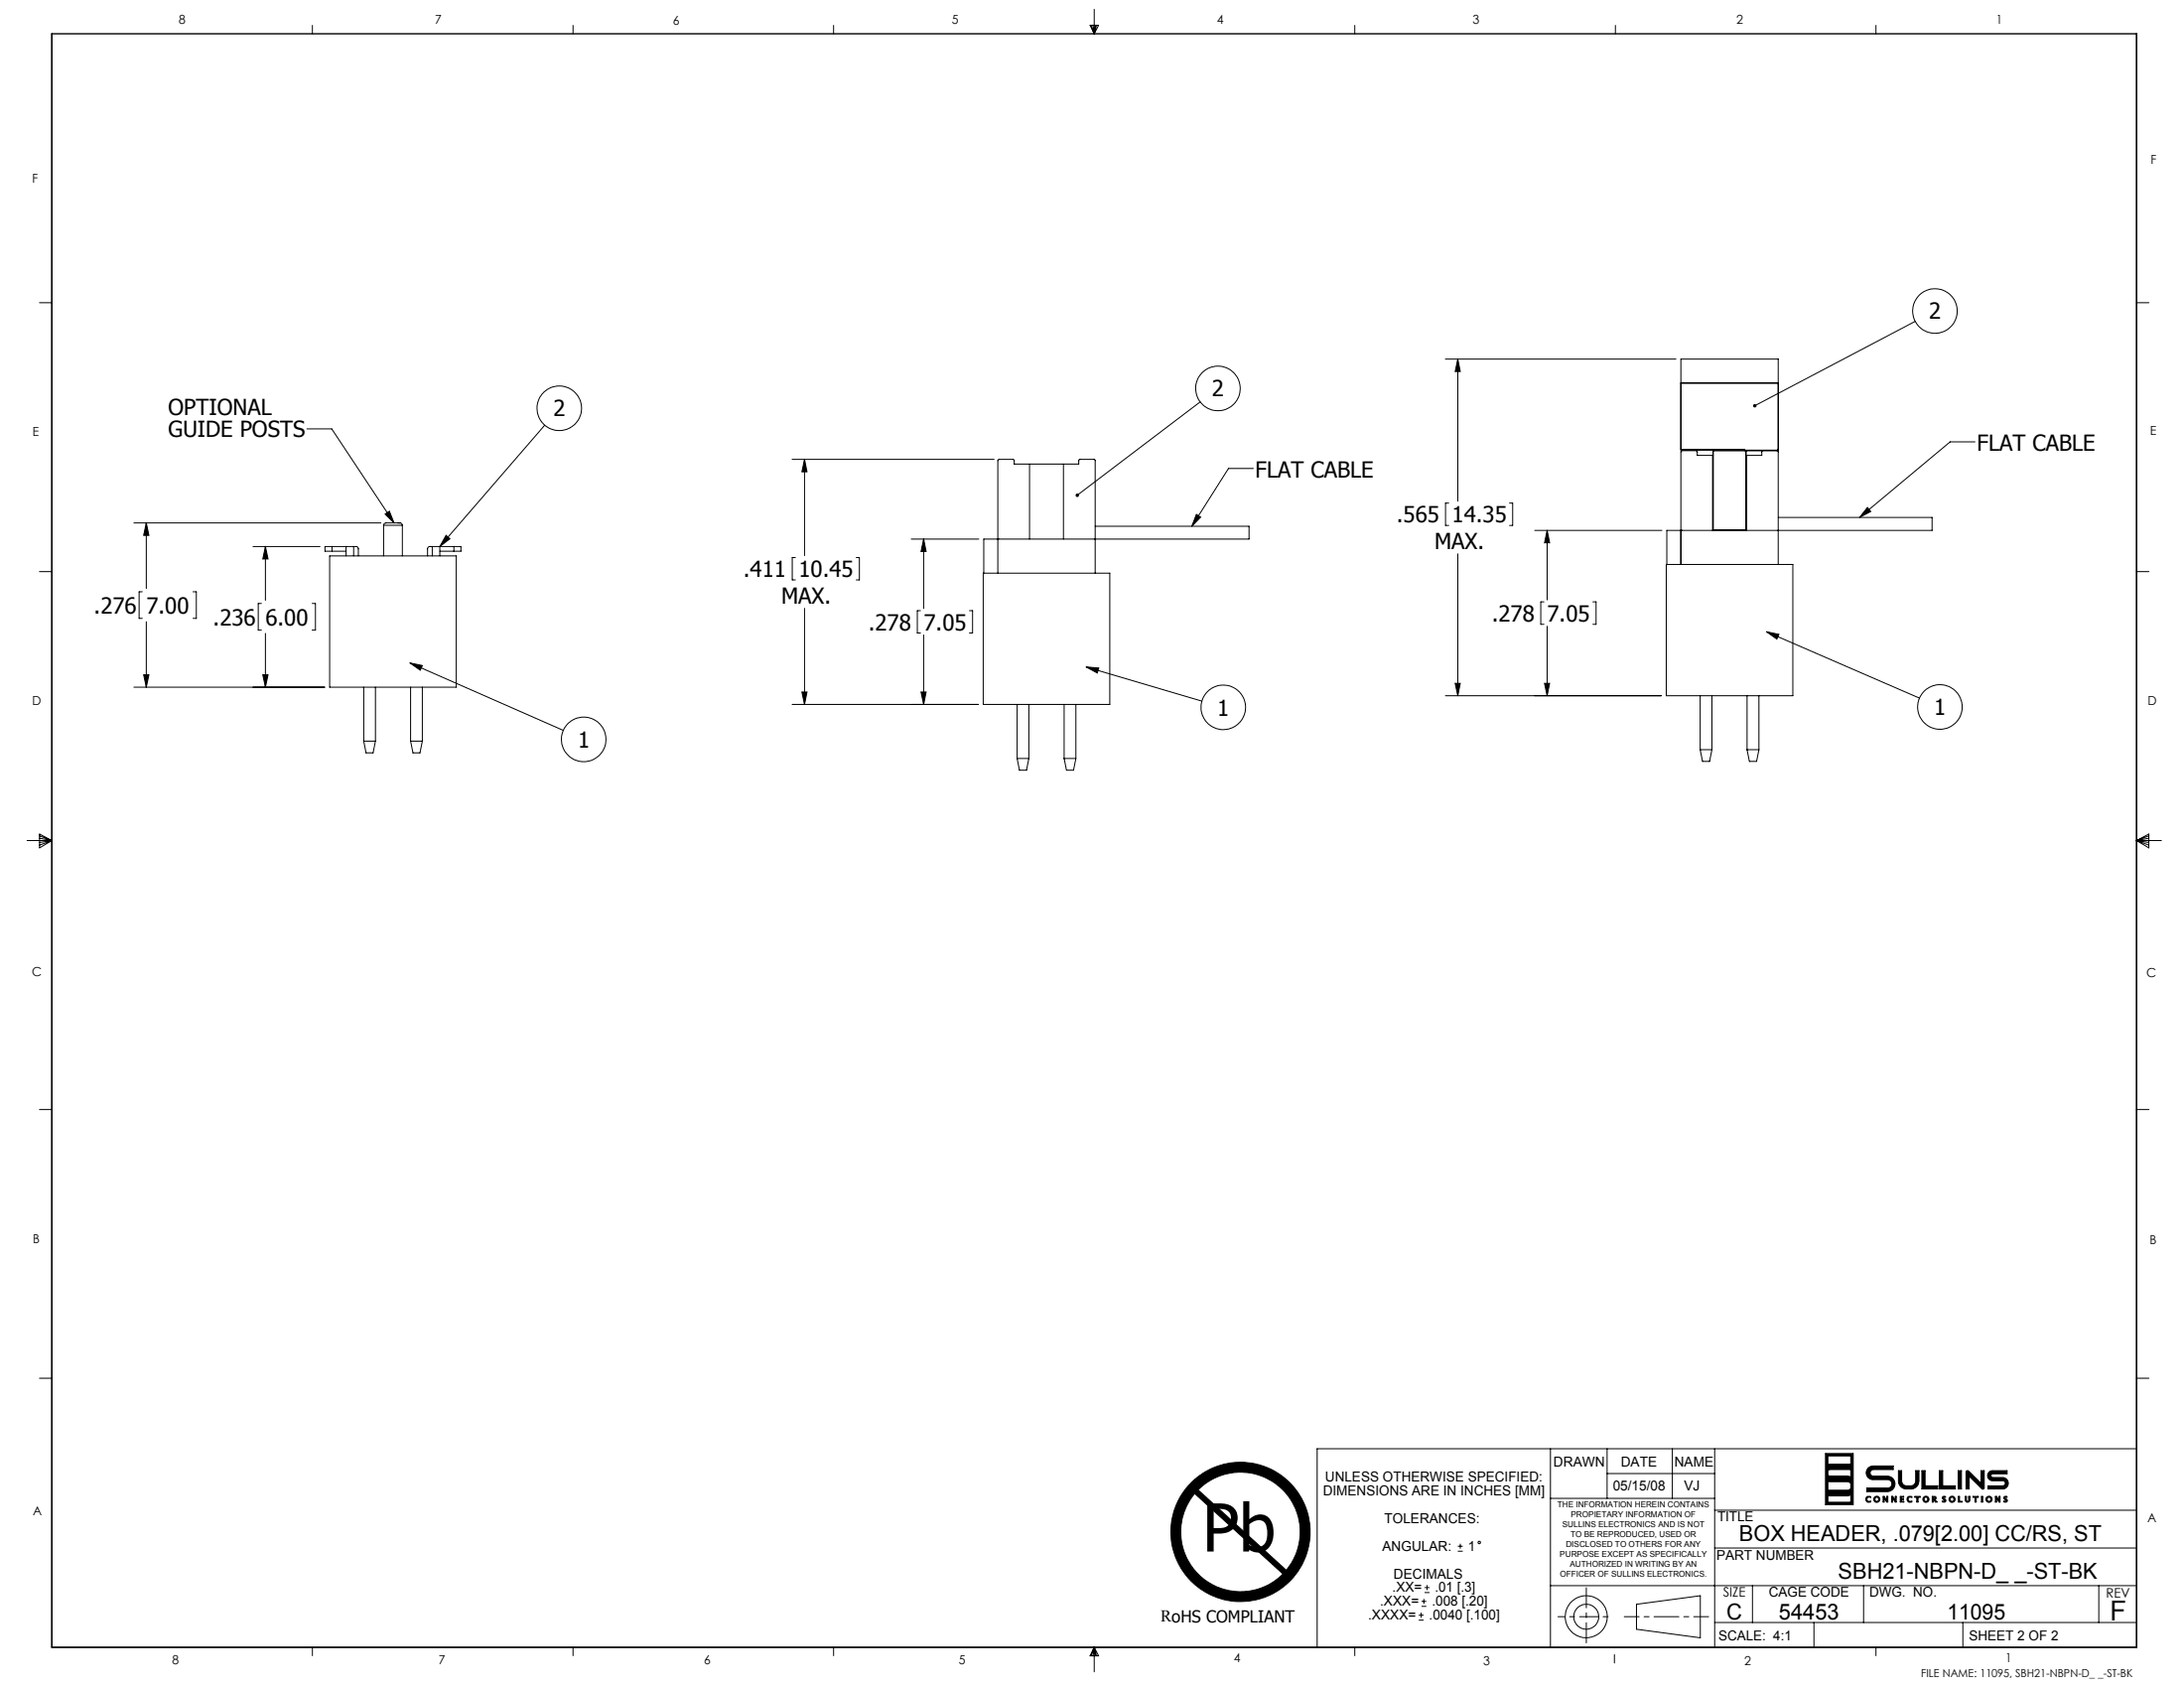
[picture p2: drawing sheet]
<svg xmlns="http://www.w3.org/2000/svg" width="559mm" height="432mm" viewBox="0 0 559 432" stroke-linecap="round" stroke-linejoin="round" font-family="sans-serif">
<g fill="none" stroke="#000" stroke-width=".25">
<path d="M13.3 8.6v412.8h533.4v-412.8M79.9 6.5v2.1M146.6 6.5v2.1M213.3 6.5v2.1M278.9 6.5h2.2l-1.1 2.1zM279.1 6.5l.9 2.1M279.6 6.5l.4 2.1M280 2.4v6.2M280.3 6.5l-.3 2.1M280.6 6.5l-.6 2.1M346.6 6.5v2.1M413.3 6.5v2.1"/>
<path d="M480 6.5v2.1M10.1 77.4h3.2M546.7 77.4h3.1M369.8 91.9h59M373 91.9l.6 3.1h-1.3zM373 91.9v36.3M430.1 97.9v-6h24.9v6M430.1 97.9v17.2h16.3M430.1 98.1h24.9M430.1 97.9h24.9M455 97.9v17.2h-8.3v20.6M490 82.2l-41 21.6"/>
<path d="M78.5 109.7h6.4l15.9 24.1M139.4 108.8l-26.9 31M202.7 117.5h51.7M205.8 117.5v24.6M205.8 117.5l.7 3.2h-1.3zM263.4 118.7v19.2M272.1 118.7v19.2M307.1 102.8l-31.5 23.9M320.7 119.8h-6.4l-9.4 14.8M430.1 115h16.3v.3h-8.1M438.2 116.5v19.2M438.3 116.5h-4v-1l-.2-.2h-3.9l-.1 .2v28.9"/>
<path d="M438.3 115.1v20.6M446.9 116.5v19.2M450.9 115.3l-.1 1.2h-4.1M454.7 115.3l.3 .2v28.9M455 115h-.2v.3h-8.1M505.3 113h-6.3l-23.2 19.4M34.3 133.8h63.2M37.4 133.8l.7 3.1h-1.3zM37.4 133.8v16.8M64.7 139.8h17.2M67.9 139.8l.7 3.2h-1.4zM67.9 139.8v13.8"/>
<path d="M84.9 139.8v1.2M88.5 139.8v2.4M90.5 139.8v2.4M98.1 134.4h4.8M98.1 134.4v7.8M98.5 131.5l1.1-.7 1.2 3zM101.8 133.8h.5h-3.6l-.4 .1-.2 .5M102.3 133.8l.5 .1 .1 .5M102.9 134.4v7.8M110.6 139.8v2.4M112.5 139.8v2.4M114.1 136.9l1 .9-2.6 2z"/>
<path d="M116.1 139.8v1.2M233.2 137.9h17.2M236.3 137.9l.7 3.2h-1.3zM236.3 137.9v17.8M255.3 137.9h.1M280.2 134.6h39.4v3.3h-67.9v8.7M306.1 131.6l1.1 .7-2.3 2.3zM370.7 128.7h-.8v5.7h.8M386.2 128.7h.8v5.7h-.8M392.7 135.7h32.5M395.9 135.7l.6 3.2h-1.3zM395.9 135.7v17.8"/>
<path d="M430.1 135.7h.1M438.3 135.6h8.4M455 132.4h39.3v3.3h-67.8v8.7M477.8 129.8l.8 1-2.8 1.6zM10.1 146.2h3.2M36.4 151.4h-.8v6.8h.8M37.4 159v16.8M49.4 151.4h.8v6.8h-.8M66.9 154.4h-.8v6.8h.8M79.9 154.4h.8v6.8h-.8M84.3 142.2h32.4v33.6h-32.4zM88.5 141h-5.4v-1.2h8.1l.5 .5v1.9"/>
<path d="M112.5 141h5.4v-1.2h-8l-.5 .5v1.9M203.5 142.6h-.8v5.7h.8M205.8 155.6v24.6M219.1 142.6h.8v5.7h-.8M235.5 156.2h-.8v5.7h.8M248 156.2h.8v5.7h-.8M251.6 146.6h32.4v33.6h-32.4zM255.3 146.6v-28.8l.3-.3h3.7l.2 .3v.9h16.5v-1l.3-.2h3.7l.2 .2v28.9M373 141.7v36.3M395 154h-.8v5.7h.8M407.6 154h.8v5.7h-.8M426.3 144.4h32.4v33.6h-32.4z"/>
<path d="M546.7 146.2h3.1M34.3 175.8h48.8M36.8 172.6h1.3l-.7 3.2zM67.2 172.6h1.4l-.7 3.2zM67.9 162v13.8M93.1 175.8v13.8M96.1 175.8v13.8M104.9 169.6l3.2 .7-.6 1.1zM104.9 169.6l39.2 17.2M105.1 175.8v13.8M108.1 175.8v13.8M205.2 177h1.3l-.7 3.2z"/>
<path d="M235.7 177h1.3l-.7 3.2zM236.3 162.4v17.8M277.9 170.6l3.2 .3-.4 1.3zM277.9 170.6l29.6 8.8M369.8 178h55.3M372.3 174.8h1.3l-.6 3.2zM395.2 174.8h1.3l-.6 3.2zM395.9 160.2v17.8M435 178v13.8M438 178v13.8M447 178v13.8M450 178v13.8"/>
<path d="M452 161.6l3.2 .7-.6 1.2zM452 161.6l39.1 17M93.1 189.6h3M93.1 189.6l.6 3h1.8l.6-3M105.1 189.6h3M105.1 189.6l.6 3h1.8l.6-3M202.7 180.2h47.6M260.2 194h3M260.2 180.2v13.8M260.2 194l.6 3h1.8l.6-3M263.2 180.2v13.8M272.3 194h3"/>
<path d="M272.3 194l.6 3h1.8l.6-3M272.3 180.2v13.8M275.3 180.2v13.8M435 191.8l.6 3h1.8l.6-3M435 191.8h3M447 191.8l.6 3h1.8l.6-3M447 191.8h3M6.9 215h6.4M10.1 213.4l3.2 1.6-3.2 1.9zM10.1 213.8l3.2 1.2M10.1 214.4l3.2 .6M13.3 215l-3.2 1.2"/>
<path d="M13.3 215l-3.2 .5M546.7 215h6.3M546.7 215l3.1 .5M546.7 215l3.1 1.2M546.7 215l3.1-1.6v3.5zM549.8 214.4l-3.1 .6M549.8 213.8l-3.1 1.2M10.1 283.8h3.2M546.7 283.8h3.1M10.1 352.6h3.2M546.7 352.6h3.1M396.7 370.6v50.8"/>
<path d="M411.2 376.9h27.5M411.2 370.6v12.7M427.9 370.6v12.7M438.7 370.6v50.8M467.1 371.8h7.1v13.1h-7.1zM467.7 372.4h5.8v2.1l-5.8 .1zM467.7 379l5.2 .1 .6 .4v1.3l-.6 .4h-5.2zM467.7 376.2l.5-.3h5.3v2l-.8-.3-4.7-.1-.3-.2zM478 375.5l1.2-.5h5.2v.9h-5a.85 .85 0 0 0-.9 .9 .85 .85 0 0 0 .9 .8h3.5a1.98 1.98 0 0 1 2 2 1.98 1.98 0 0 1-2 2h-5.3v-1h5.4a1.08 1.08 0 0 0 1.1-1 1.08 1.08 0 0 0-1.1-1.1h-3.8a1.75 1.75 0 0 1-1.6-1.1 1.75 1.75 0 0 1 .4-1.9zM485.7 376.2h.9v2.6l.2 .6a1.11 1.11 0 0 0 1.1 .7l1.4-.1 .7-.6 .1-.4v-2.8h.9v2.6a2.11 2.11 0 0 1-2.1 2.1h-1.1a2.05 2.05 0 0 1-2.1-2.1zM491.7 376.2h.8v3.9h3.3v.8h-4.1zM496.2 376.2h.9v3.9h3.2v.8h-4.1z"/>
<path d="M501 376.2h.9v4.7h-.9zM503.1 376.3h.6l3.2 3.1v-3.2h.8l-.1 4.7h-.5l-3.3-3.3v3.3h-.8zM509.1 376.4l.6-.2h3.8v.8h-3.7l-.4 .4v.3l.4 .3h2.6a1.46 1.46 0 0 1 1.5 1.4 1.46 1.46 0 0 1-1.5 1.5h-3.8v-.8h3.8a.65 .65 0 0 0 .7-.7 .65 .65 0 0 0-.7-.6h-2.6a1.29 1.29 0 0 1-1.2-.9 1.29 1.29 0 0 1 .5-1.5zM546.7 370.6h-209.7v50.8M305.7 382.1l22.6 20.5a15.3 15.3 0 0 1-21.2 .6 15.3 15.3 0 0 1-1.4-21.1zM306.5 381.1a15.3 15.3 0 0 1 21.2-.5 15.3 15.3 0 0 1 1.4 21.1zM373 396.8h1.3M373 395.5h1.3M373.6 394.9v1.3M396.7 383.3h42M438.7 396h108M438.7 386.3h108"/>
<path d="M467.7 382.7h5l.8-.3v1.9h-5.8zM477.6 382.9h1v.2l-.6-.1-.2 .1-.1 .4 .1 .4 .2 .2 .6-.1v.2l-.7 .1-.3-.3-.2-.5zM481.8 382.8h.3l.6 1v-1h.3v1.4h-.3l-.6-.9v.9h-.3zM484 382.8h.3l.6 1v-1h.3v1.4h-.3l-.6-.9v.9h-.3zM486.2 382.8h.9v.2h-.6v.4h.5v.2h-.5v.5h.6v.1h-.9zM488.1 382.9h1.1v.2l-.6-.1-.3 .1-.1 .4 .2 .4 .2 .2 .6-.1v.2l-.7 .1-.4-.3-.2-.5zM489.9 382.8h1.4v.2h-.6v1.2h-.3v-1.2h-.5zM494.4 382.8h.7l.2 .2 .1 .3-.3 .3 .5 .6h-.4l-.4-.6h-.1v.6h-.3zM494.7 383h.3l.1 .4-.4 .1zM497 383l.2-.2h.6v.2l-.6 .1 .6 .5-.1 .6h-.8v-.2h.7l-.6-.7zM501.1 382.8h.3v1.3h.6v.1h-.9zM502.8 382.8h.3v1a.28 .28 0 0 0 .3 .3 .28 .28 0 0 0 .3-.3v-1h.3v.9a.58 .58 0 0 1-.6 .6 .58 .58 0 0 1-.6-.6z"/>
<path d="M504.8 382.8h1.4v.2h-.6v1.2h-.3v-1.2h-.5zM507 382.8h.3v1.4h-.3zM510.5 382.8h.4l.6 1v-1h.2v1.4h-.2l-.7-.9v.9h-.3zM512.7 383l.2-.2h.6v.2l-.5 .1 .6 .5-.2 .6h-.7v-.2h.6l-.6-.7zM363 414.4h1.2M363 413.2h1.2M363.6 412.5v1.3M363.7 410.9h1.2M363.7 409.6h1.2M364.3 409v1.3M364.5 407.4h1.3M364.5 406.1h1.3"/>
<path d="M365.1 405.5v1.3M396.7 405.6h150M418.7 410.4l16.3-2.2v10.8l-16.3-2.2zM438.7 415h108M448.4 405.6v9.4M464.1 415v6.4M476.8 405.6v9.4M502.2 415v6.4M537 405.6v9.4M79.9 421.4v2.1M146.6 421.4v2.1M213.3 421.4v2.1"/>
<path d="M280 421.4v6.3M280 421.4l1.1 2.2h-2.2zM280 421.4l.6 2.2M280 421.4l-.9 2.2M280 421.4l-.4 2.2M280 421.4l.3 2.2M346.6 421.4v2.1M413.1 423.3v2.1M480 421.4v2.1"/>
<circle cx="495.1" cy="79.6" r="5.7"/>
<circle cx="311.6" cy="99.4" r="5.7"/>
<circle cx="143.1" cy="104.4" r="5.7"/>
<circle cx="149.4" cy="189.1" r="5.7"/>
<circle cx="313" cy="181" r="5.7"/>
<circle cx="496.4" cy="180.8" r="5.7"/>
<circle cx="317.4" cy="391.9" r="17.8"/>
<circle cx="378.5" cy="394.6" r=".33"/>
<circle cx="480.2" cy="383.5" r=".51"/>
<circle cx="480.2" cy="383.6" r=".78"/>
<circle cx="492.7" cy="383.5" r=".51"/>
<circle cx="492.8" cy="383.5" r=".79"/>
<circle cx="499.4" cy="383.5" r=".51"/>
<circle cx="499.5" cy="383.5" r=".79"/>
<circle cx="508.9" cy="383.5" r=".51"/>
<circle cx="508.9" cy="383.5" r=".79"/>
<circle cx="405.8" cy="413.6" r="5.4"/>
<circle cx="405.9" cy="413.6" r="3.2"/>
</g>
<path d="M405.9 413.6h6.6" fill="none" stroke="#000" stroke-width=".25" stroke-dasharray="6.3 1.3 1.3 1.3" stroke-dashoffset="3.3"/>
<path d="M405.9 413.6h-7.3" fill="none" stroke="#000" stroke-width=".25" stroke-dasharray="6.3 1.3 1.3 1.3" stroke-dashoffset="4.6"/>
<path d="M405.9 406.1v14.2" fill="none" stroke="#000" stroke-width=".25" stroke-dasharray="6.3 1.3 1.3 1.3" stroke-dashoffset="1.2"/>
<path d="M415.6 413.6h21.6" fill="none" stroke="#000" stroke-width=".25" stroke-dasharray="6.3 1.3 1.3 1.3" stroke-dashoffset="2.5"/>
<path d="M13.3 8.6h533.4v412.8h-533.4z" fill="none" stroke="#000" stroke-width=".35"/>
<g fill="#000">
<path d="M467.7 379l5.2 .1 .6 .4v1.3l-.6 .4h-5.2zM467.7 376.2l.5-.3h5.3v2l-.8-.3-4.7-.1-.3-.2zM467.1 371.8v13.1h7.1v-13.1zM467.7 372.4h5.8v2.1l-5.8 .1zM467.7 382.7h5.1l.7-.3v1.9h-5.8zM501 376.2v4.7h.9v-4.7zM478 375.5l1.2-.5h5.2v.9h-5.2l-.6 .4-.1 .7 .2 .4 .5 .2h3.9l.8 .3 .6 .6 .3 .7v.9l-.3 .6-.5 .5-.9 .4h-5.5v-1h5.6l.5-.2 .3-.6-.1-.8-.6-.5h-4.3l-.8-.4-.7-1.2v-.6zM485.7 376.2h.9v2.9l.6 .8 .4 .2h1.5l.7-.4 .3-.7v-2.8h.9v2.7l-.5 1.3-1.3 .7h-1.7l-1-.5-.5-.5-.3-.8zM491.7 376.2v4.7h4.1v-.8h-3.3v-3.9zM496.2 376.2v4.7h4.1v-.8h-3.2v-3.9zM503.1 376.3l-.1 4.6h.8v-3.3l3.4 3.3 .4-.1 .1-4.6h-.8v3.2l-3.2-3.2h-.4zM508.9 376.6l-.4 1 .1 .4 .6 .6 .5 .2h3l.3 .3 .1 .5-.6 .5h-3.9v.8h4.1l.8-.5 .4-1.1-.5-1-.8-.3h-2.8l-.3-.2-.1-.4 .4-.4h3.7v-.8h-3.8zM477.7 382.9l-.3 .5 .2 .7 .3 .2 .7-.1v-.2h-.7l-.2-.6 .2-.4 .7 .1v-.2zM479.4 383.5a.8 .8 0 0 0 1.6 0 .8 .8 0 0 0-1.6 0zM479.7 383.5a.5 .5 0 0 1 1 0 .5 .5 0 0 1-1 0zM481.8 382.8v1.4h.3v-.9l.6 .9h.3v-1.4h-.3v1l-.6-1zM486.2 382.8v1.4h.9v-.1h-.6v-.5h.5v-.2h-.5v-.4h.6v-.2zM484 382.8v1.4h.3v-.9l.6 .9h.3v-1.4h-.3v1l-.6-1zM489.9 382.8v.2h.5v1.2h.3v-1.2h.6v-.2zM488.2 382.9l-.3 .5 .2 .7 .4 .2 .7-.1v-.2h-.7l-.3-.6 .2-.4 .8 .1v-.2zM492 383.5a.8 .8 0 0 0 1.6 0 .8 .8 0 0 0-1.6 0zM492.2 383.5a.55 .55 0 0 1 1.1 0 .55 .55 0 0 1-1.1 0zM494.7 383l.4 .1-.1 .3-.3 .1zM494.4 382.8v1.4h.3v-.6l.5 .6h.4l-.5-.6 .3-.2-.1-.4-.2-.2zM497.1 382.9l-.2 .4 .5 .4a.24 .24 0 0 1 .1 .4 .24 .24 0 0 1-.4-.1h-.2v.2l.7 .1 .3-.5-.7-.6 .1-.2h.5v-.2zM498.7 383.5a.79 .79 0 0 0 1.5 0 .79 .79 0 0 0-1.5 0zM499 383.5a.51 .51 0 0 1 1 0 .51 .51 0 0 1-1 0zM501.1 382.8v1.4h.9v-.1h-.6v-1.3zM507 382.8v1.4h.3v-1.4zM504.8 382.8v.2h.5v1.2h.3v-1.2h.6v-.2zM508.1 383.5a.8 .8 0 0 0 1.6 0 .8 .8 0 0 0-1.6 0zM508.4 383.5a.51 .51 0 0 1 1 0 .51 .51 0 0 1-1 0zM512.8 382.9l-.1 .4 .4 .4a.24 .24 0 0 1 .1 .4 .24 .24 0 0 1-.4-.1h-.1v.2l.6 .1 .3-.5-.6-.6 .1-.2h.4v-.2zM510.5 382.8v1.4h.3v-.9l.7 .9h.2v-1.4h-.2v1l-.6-1zM502.8 382.8l.1 1.2 .4 .3 .5-.1 .2-.4v-1h-.3l-.1 1.3-.4-.1-.1-1.2z" fill-rule="evenodd"/>
<path d="M299.6 391.9a17.8 17.8 0 0 0 35.6 0 17.8 17.8 0 0 0-35.6 0zM306.5 381.1a15.3 15.3 0 0 1 21.2-.5 15.3 15.3 0 0 1 1.4 21.1zM305.7 382.1l22.6 20.5a15.3 15.3 0 0 1-21.2 .6 15.3 15.3 0 0 1-1.4-21.1z" fill-rule="evenodd"/>
</g>
<g fill="#000">
<path d="M448.7 103.5l-.1 .5 .4-.2-.4 .2a.45 .45 0 0 0 .6 .1 .45 .45 0 0 0 .1-.6 .45 .45 0 0 0-.6 0zM452 161.6l3.2 .7-.6 1.2zM275.3 126.4v.6l.3-.3-.3 .3a.45 .45 0 0 0 .6 .1 .45 .45 0 0 0 .1-.7 .45 .45 0 0 0-.7 0zM277.9 170.6l3.2 .3-.4 1.3zM104.9 169.6l3.2 .7-.6 1.1zM114.1 136.9l1 .9-2.6 2z"/>
<path d="M477.8 129.8l.8 1-2.8 1.6zM306.1 131.6l1.1 .7-2.3 2.3zM98.5 131.5l1.1-.7 1.2 3z"/>
<path d="M395.2 174.8h1.3l-.6 3.2zM395.9 135.7l.6 3.2h-1.3zM372.3 174.8h1.3l-.6 3.2zM373 91.9l.6 3.1h-1.3zM236.3 137.9l.7 3.2h-1.3zM235.7 177h1.3l-.7 3.2zM205.2 177h1.3l-.7 3.2zM205.8 117.5l.7 3.2h-1.3zM36.8 172.6h1.3l-.7 3.2zM37.4 133.8l.7 3.1h-1.3zM67.9 139.8l.7 3.2h-1.4zM67.2 172.6h1.4l-.7 3.2z"/>
</g>
<text font-size="16.9" x="307.6" y="396.9">Pb</text>
<text font-size="7.1" x="539.9" y="414.5">F</text>
<g font-size="5.6">
<text x="493.6" y="81.6">2</text>
<text x="310.1" y="101.4">2</text>
<text x="43.1" y="106.1">OPTIONAL</text>
<text x="141.6" y="106.5">2</text>
<text x="43.1" y="111.8">GUIDE POSTS</text>
<text x="505.8" y="115.2">FLAT CABLE</text>
<text x="321.2" y="122.1">FLAT CABLE</text>
<text x="357.3" y="133.7">.565</text>
<text x="371.5" y="133.7">14.35</text>
<text x="367.1" y="140.4">MAX.</text>
<text x="190.2" y="147.6">.411</text>
<text x="204.4" y="147.6">10.45</text>
<text x="199.9" y="154.4">MAX.</text>
<text x="24" y="157">.276</text>
<text x="37.5" y="157">7.00</text>
<text x="54.5" y="160">.236</text>
<text x="67.9" y="160">6.00</text>
<text x="222.2" y="161.2">.278</text>
<text x="236.3" y="161.2">7.05</text>
<text x="381.7" y="159">.278</text>
<text x="395.9" y="159">7.05</text>
<text x="311.5" y="183">1</text>
<text x="494.8" y="182.9">1</text>
<text x="147.8" y="191.2">1</text>
<text x="445" y="394.1">BOX HEADER, .079[2.00] CC/RS, ST</text>
<text x="470.3" y="404">SBH21-NBPN-D_ _-ST-BK</text>
<text x="441.7" y="414.3">C</text>
<text x="455.1" y="414.3">54453</text>
<text x="498.2" y="414.3">11095</text>
</g>
<text font-size="4.2" x="297" y="414.9">RoHS COMPLIANT</text>
<g font-size="3.5">
<text x="397.5" y="375.1">DRAWN</text>
<text x="414.7" y="375.1">DATE</text>
<text x="428.4" y="375.1">NAME</text>
<text x="338.5" y="382.6">DIMENSIONS ARE IN INCHES [MM]</text>
<text x="339.1" y="379">UNLESS OTHERWISE SPECIFIED:</text>
<text x="412.7" y="381.1">05/15/08</text>
<text x="430.9" y="381.1">VJ</text>
<text x="354.2" y="389.6">TOLERANCES:</text>
<text x="439.4" y="389.2">TITLE</text>
<text x="353.7" y="396.7">ANGULAR:</text>
<text x="375.7" y="396.7">1</text>
<text x="439.2" y="399">PART NUMBER</text>
<text x="356.2" y="407.3">.XX=</text>
<text x="356.6" y="403.7">DECIMALS</text>
<text x="367.2" y="407.3">.01 [.3]</text>
<text x="353.1" y="410.8">.XXX=</text>
<text x="366.4" y="410.8">.008 [.20]</text>
<text x="452.6" y="408.4">CAGE CODE</text>
<text x="478.3" y="408.4">DWG. NO.</text>
<text x="350.1" y="414.3">.XXXX=</text>
<text x="365.7" y="414.3">.0040 [.100]</text>
<text x="439.7" y="419.6">SCALE: 4:1</text>
<text x="503.8" y="419.6">SHEET 2 OF 2</text>
</g>
<g font-size="3.4">
<text x="440.9" y="408.5">SIZE</text>
<text x="538.9" y="408.8">REV</text>
</g>
<g font-size="3.2">
<text x="45.7" y="6.1">8</text>
<text x="111.3" y="6.1">7</text>
<text x="172.2" y="6.3">6</text>
<text x="243.5" y="6.1">5</text>
<text x="311.3" y="6">4</text>
<text x="376.8" y="6.1">3</text>
<text x="444.3" y="6.1">2</text>
<text x="510.7" y="6">1</text>
<text x="550.3" y="41.8">F</text>
<text x="8.2" y="46.6">F</text>
<text x="8.4" y="111.5">E</text>
<text x="550.1" y="111.2">E</text>
<text x="8.2" y="180.2">D</text>
<text x="549.6" y="180.4">D</text>
<text x="8.2" y="249.7">C</text>
<text x="549.2" y="249.9">C</text>
<text x="8.4" y="318">B</text>
<text x="550" y="318.2">B</text>
<text x="8.4" y="387.6">A</text>
<text x="549.4" y="389.4">A</text>
<text x="44.1" y="425.8">8</text>
<text x="112.2" y="425.8">7</text>
<text x="180.2" y="425.8">6</text>
<text x="245.3" y="425.7">5</text>
<text x="315.6" y="425.3">4</text>
<text x="379.5" y="425.8">3</text>
<text x="446.4" y="425.8">2</text>
<text x="513.1" y="425.1">1</text>
</g>
<text font-size="2.8" x="491.5" y="429">FILE NAME: 11095, SBH21-NBPN-D_ _-ST-BK</text>
<g font-size="2.1">
<text x="398.5" y="385.6">THE INFORMATION HEREIN CONTAINS</text>
<text x="402" y="388.1">PROPIETARY INFORMATION OF</text>
<text x="399.7" y="390.7">SULLINS ELECTRONICS AND IS NOT</text>
<text x="400.7" y="395.7">DISCLOSED TO OTHERS FOR ANY</text>
<text x="401.9" y="393.2">TO BE REPRODUCED, USED OR</text>
<text x="399.1" y="398.3">PURPOSE EXCEPT AS SPECIFICALLY</text>
<text x="401.7" y="400.8">AUTHORIZED IN WRITING BY AN</text>
<text x="399.2" y="403.4">OFFICER OF SULLINS ELECTRONICS.</text>
</g>
</svg>
